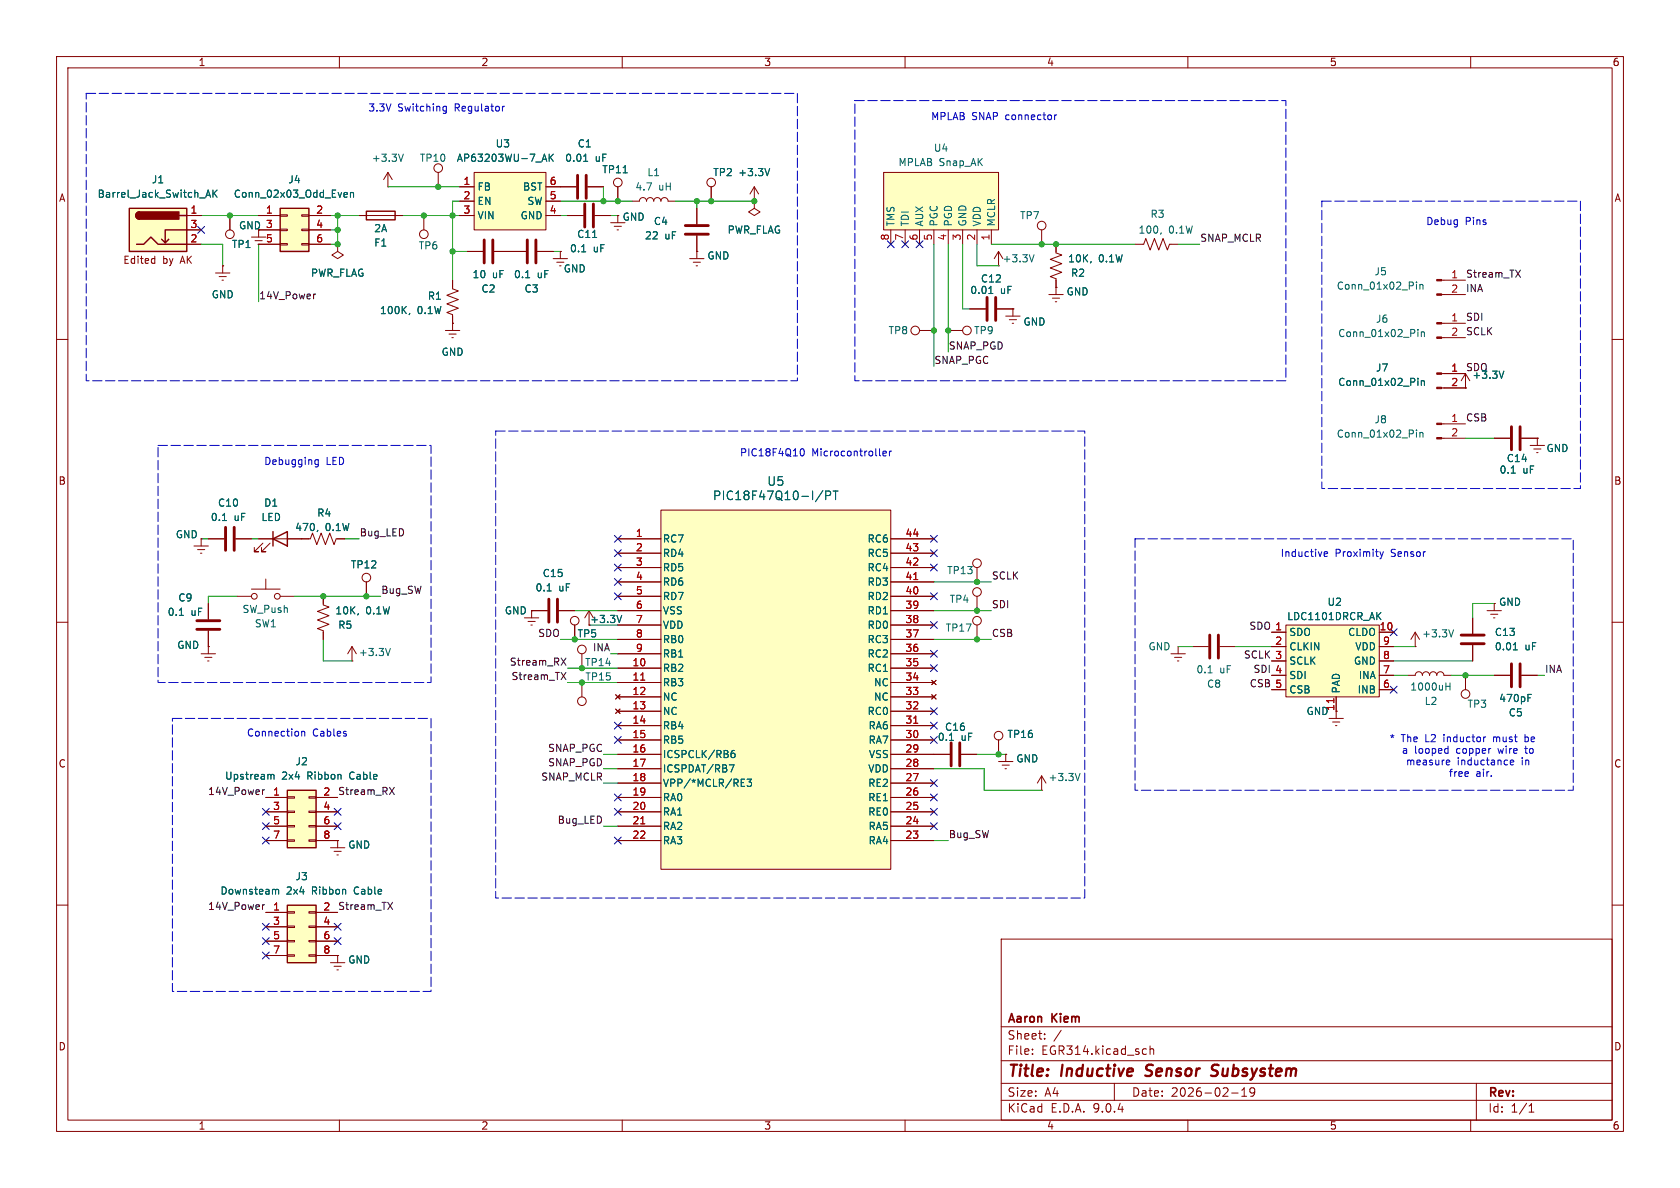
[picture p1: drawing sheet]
<svg xmlns="http://www.w3.org/2000/svg" width="297mm" height="210mm" viewBox="0 0 297 210" stroke-linecap="round" stroke-linejoin="round" font-family="sans-serif">
<g fill="none" stroke="#840000" stroke-width=".18">
<path d="M10 10h277v190h-277zM12 12h273v186h-273zM60 10v2M110 10v2M160 10v2M210 10v2M260 10v2M125.7 33v2.6M82.5 44.5h2.8M87.4 44.5h5.6M95 44.5h2.8M162.6 58.4h2.5"/>
<path d="M10 60h2M285 60h2M10 110h2M172.7 100.3v2.6M172.7 105.4v2.6M172.7 110.5v2.5M248.9 119.4h1.3a.64 .64 0 0 1 .6-.7 .64 .64 0 0 1 .7 .7 .64 .64 0 0 1 .6-.7 .64 .64 0 0 1 .6 .7 .64 .64 0 0 1 .7-.7 .64 .64 0 0 1 .6 .7 .64 .64 0 0 1 .6-.7 .64 .64 0 0 1 .7 .7h1.2M250.2 114.3h.1M250.2 111.8l-.8 1.2M250.2 111.8l.8 1.2M250.2 111.8v2.5M285 110h2"/>
<path d="M102.9 120.7v2.5M165.1 133.4h2.8M169.9 133.4h2.8M176.5 130.8v2.6M176.5 134.6h2.6M177.2 135.3h1.2M177.7 135.9h.2M177.8 133.4h.1M177.8 133.4v1.2M184.1 139.7h.1M184.1 137.2l-.7 1.2M184.1 137.2l.8 1.2"/>
<path d="M184.1 137.2v2.5M10 160h2M177 166h108v32h-108zM285 160h2M60 198v2M110 198v2M160 198v2M177 194.5h108M177 191.5h108M177 187.5h108M177 181.5h108M182.5 186.3v.1"/>
<path d="M182.5 185.5v.1M184.7 183.6v.1M184.7 182.8v.1M187.6 182.1l-1.3 2M197 191.5v3M202.5 185.4l.2 .1M202.7 186.3l-.2 .1M203.3 184.9v1.5M203.3 185.5l.2-.1 .4 .1 .1 .9M210 198v2M217.7 193.2h1.2M219.5 193.8h.9"/>
<path d="M219.5 192.7l.5-.4v1.5M221 192.4v.5l.1 .3h.4l.3-.3M221.7 192.4a.99 .99 0 0 1-.3 1.4h-.3M260 198v2M261 191.5v6.5M270.3 196.6h.9M270.3 195.5l.4-.4v1.5"/>
<circle cx="125.7" cy="32.3" r=".76"/>
<circle cx="161.8" cy="58.4" r=".76"/>
<circle cx="172.7" cy="99.6" r=".76"/>
<circle cx="172.7" cy="104.6" r=".76"/>
<circle cx="172.7" cy="109.7" r=".76"/>
<circle cx="102.9" cy="124" r=".76"/>
<circle cx="176.5" cy="130" r=".76"/>
</g>
<path d="M202.5 190.1l.2 .1M202.8 188.4l-.2 .2 .1 .4M215.1 190a.85 .85 0 0 1-1 .1M215.2 188.2l-.7 .1a.46 .46 0 0 0-.3 .5 .46 .46 0 0 0 .4 .4l.5 .2" fill="none" stroke="#840000" stroke-width=".4"/>
<path d="M92.9 49.1h.7M257 111.3l-.4 1.3M167.9 130.9h.7M190.9 136.7l-.4 1.3M255.6 121.3h.7M256.3 120.7v1.3" fill="none" stroke="#006464" stroke-width=".18"/>
<path d="M85.6 42.4v4.1M87.1 42.4v4.1M93.2 42.4v4.1M94.7 42.4v4.1M168.1 131.3v4.1M169.7 131.3v4.1" fill="none" stroke="#840000" stroke-width=".51"/>
<path d="M116.8 90.2h40.7v63.5h-40.7z" fill="#ffffc2"/>
<g fill="none" stroke="#840000" stroke-width=".18">
<path d="M121.9 45.7h2.6M122.6 46.4h1.2M123.1 47h.2M123.2 44.5h.1M123.2 44.5v1.2M109.2 95.3h7.6M109.2 97.8h7.6M116.8 90.2h40.7v63.5h-40.7zM157.5 95.3h7.6M157.5 97.8h7.6M109.2 100.3h7.6M109.2 102.9h7.6"/>
<path d="M109.2 105.4h7.6M109.2 108h7.6M109.2 110.5h7.6M109.2 113h7.6M109.2 115.6h7.6M109.2 118.1h7.6M157.5 100.3h7.6M157.5 102.9h7.6M157.5 105.4h7.6M157.5 108h7.6M157.5 110.5h7.6M157.5 113h7.6"/>
<path d="M157.5 115.6h7.6M157.5 118.1h7.6M210.8 114.3h2.8M215.6 114.3h2.8M259.1 119.4v2.5M260.3 109.2v2.8M260.3 114v2.8M262.9 108h2.5M263.5 108.6h1.3M264 109.2h.3M264.2 106.7h.1M264.2 106.7v1.3"/>
<path d="M264.2 119.4h2.8M269 119.4h2.8M108.8 122.8l.8 .8M108.8 125.3l.8 .8M109.2 120.7h7.6M109.2 123.2h7.6M109.2 125.7h7.6M109.2 128.3h7.6M109.2 130.8h7.6M109.2 133.4h7.6M109.2 135.9h7.6M109.2 138.4h7.6"/>
<path d="M109.6 122.8l-.8 .8M109.6 125.3l-.8 .8M157.5 120.7h7.6M157.5 123.2h7.6M157.5 125.7h7.6M157.5 128.3h7.6M157.5 130.8h7.6M157.5 133.4h7.6M157.5 135.9h7.6M157.5 138.4h7.6M164.7 120.3l.8 .7M164.7 122.8l.8 .8"/>
<path d="M165.5 120.3l-.8 .7M165.5 122.8l-.8 .8M109.2 141h7.6M109.2 143.5h7.6M109.2 146.1h7.6M109.2 148.6h7.6M157.5 141h7.6M157.5 143.5h7.6M157.5 146.1h7.6M157.5 148.6h7.6"/>
<circle cx="259.1" cy="122.7" r=".76"/>
</g>
<path d="M161.5 102.5h.8M113.3 120.2h.7M161.5 127.9h.8M113.3 145.6h.7" fill="none" stroke="#a90000" stroke-width=".18"/>
<g fill="none" stroke="#006464" stroke-width=".18">
<path d="M145.5 86.7l-1.3 2M146 87.6l.7-.1 .1-.2v-.4l-.2-.1h-.6v1.5M147.3 86.8h.9M147.7 86.8v1.5M213.6 118.9h.7M267.5 114.9h.8M267.8 113.8l.1-.2v1.3M128.9 135.2h.9l-.6 1.3M129.8 132.7h-.3a.86 .86 0 0 0 0 1.2l.4-.1 .1-.4-.3-.3h-.2l-.3 .3M131 138.3h.5M131 139h.6M131 137.7h.6"/>
<path d="M132.1 137.7h.8l-.5 .5 .4 .1v.6l-.2 .1-.5-.1M270.1 123.4h.4M270.1 122.8h.6"/>
</g>
<path d="M213.9 112.3v4M215.4 112.3v4M258.3 112.3h4.1M258.3 113.8h4.1M267.2 117.3v4.1M268.7 117.3v4.1" fill="none" stroke="#840000" stroke-width=".51"/>
<path d="M227.3 110.5h16.5v12.7h-16.5z" fill="#ffffc2"/>
<g fill="none" stroke="#840000" stroke-width=".18">
<path d="M100.3 38.1h2.8M105.2 38.1h2.7M107.9 39.4h2.6M109.2 38.1h.1M109.2 38.1v1.3M111.8 35.6h1.2a.64 .64 0 0 1 .7-.7 .64 .64 0 0 1 .6 .7 .64 .64 0 0 1 .6-.7 .64 .64 0 0 1 .7 .7 .64 .64 0 0 1 .6-.7 .64 .64 0 0 1 .6 .7 .64 .64 0 0 1 .7-.7 .64 .64 0 0 1 .6 .7h1.3M123.2 36.8v2.8M133.3 35.6h.1M133.3 33l-.7 1.3M133.3 33l.8 1.3M133.3 33v2.6M38.1 48.3h2.5"/>
<path d="M38.7 48.9h1.3M39.2 49.5h.3M39.4 47h.1M39.4 47v1.3M97.8 45.7h2.5M98.4 46.4h1.3M98.9 47h.3M99.1 44.5h.1M99.1 44.5v1.2M108.6 40h1.3M109.1 40.6h.2M123.2 41.7v2.8"/>
<path d="M176.5 47h.1M176.5 44.5l-.7 1.2M176.5 44.5l.8 1.2M176.5 44.5v2.5M184.1 40.6v2.6M185.4 52.1h2.6M186.1 52.7h1.2M186.6 53.3h.2M186.7 50.8h.1M186.7 43.2v1.5l1 .4-2 .7 2 .8-2 .8 2 .7-2 .8 1 .4v2.8M200.7 43.2h1.5l.4-1 .7 2 .8-2 .8 2 .7-2 .8 2 .4-1h1.5M254.9 49.5h4.2"/>
<path d="M254.9 52.1h4.2M254.9 57.2h4.2M254.9 59.7h4.2M34.3 96.5h2.5M34.9 97.2h1.3M35.4 97.8h.3M35.6 95.3h.1M35.6 95.3v1.2M36.8 95.3h2.8M41.7 95.3h2.7M53.3 95.3h1.6l.3-1.1 .8 2.1 .8-2.1 .7 2.1 .8-2.1 .8 2.1 .3-1h1.6M36.8 106.7v2.8"/>
<path d="M36.8 111.5v2.8M41.9 105.4h2.5M44.4 104.1h5.1M47 102.4v1.7M49.5 105.4h2.6M62.2 116.8h.1M62.2 114.3l-.7 1.3M62.2 114.3l.8 1.3M62.2 114.3v2.5M64.8 102.9v2.5M101.6 110.5v2.5M102.9 115.6v2.5"/>
<path d="M104.1 108l-.7 1.2M104.1 108l.8 1.2M104.1 108v2.5M207 115.6h2.5M207.6 116.2h1.3M208.2 116.8h.2M208.3 114.3h.1M208.3 114.3v1.3M224.8 111.8h2.5M224.8 114.3h2.5M224.8 116.8h2.5M224.8 119.4h2.5"/>
<path d="M227.3 110.5h16.5v12.7h-16.5zM243.8 111.8h2.6M243.8 114.3h2.6M243.8 116.8h2.6M243.8 119.4h2.6M224.8 121.9h2.5M234.9 127h2.6M235.6 127.6h1.3M236.1 128.3h.2M236.2 123.2v3.8M243.8 121.9h2.6M58.4 149.9h2.6"/>
<path d="M59.1 150.5h1.2M59.6 151.1h.2M59.7 148.6h.1M59.7 148.6v1.3M58.4 170.2h2.6M59.1 170.8h1.2M59.6 171.5h.2M59.7 168.9h.1M59.7 168.9v1.3"/>
<circle cx="184.1" cy="39.9" r=".76"/>
<circle cx="45" cy="105.4" r=".51"/>
<circle cx="49" cy="105.4" r=".51"/>
<circle cx="64.8" cy="102.1" r=".76"/>
<circle cx="101.6" cy="109.7" r=".76"/>
<circle cx="102.9" cy="114.8" r=".76"/>
</g>
<path d="M235.8 123.5v.7" fill="none" stroke="#a90000" stroke-width=".18"/>
<g fill="none" stroke="#006464" stroke-width=".18">
<path d="M136.1 29.8l-.5 1.3M102.8 44.5h.8M104.8 42h.7M182.8 45l-.4 1.3M192.9 46.2l-.1 .2M205.3 41.2l-.1 .2M250.4 49.9v.1M250.4 50.3v.8M250.7 58.2v.2M250.7 58.7v.8M251 50.3v.8M251 50.4l.2-.1h.3l.1 .8"/>
<path d="M251.3 58.7v.8M251.3 58.8l.2-.1h.3v.8M39.3 92h.8M56.2 93.7l-.1 .3M31.7 108.8h.7M69 114.6l-.4 1.3M109.9 108.8l-.4 1.3M243.6 108.8l.5 .7M244.1 108.3l-.7 .7"/>
</g>
<path d="M103.4 36.1v4M104.9 36.1v4M121.2 39.9h4M121.2 41.4h4M39.9 93.2v4.1M41.4 93.2v4.1M34.8 109.7h4.1M34.8 111.3h4.1" fill="none" stroke="#840000" stroke-width=".51"/>
<g fill="#840000" stroke="#840000" stroke-width=".18">
<path d="M254 49.4h.9v.3h-.9z"/>
<path d="M254 51.9h.9v.3h-.9z"/>
<path d="M254 57h.9v.3h-.9z"/>
<path d="M254 59.6h.9v.2h-.9z"/>
</g>
<path d="M156.2 30.5h20.3v10.1h-20.3z" fill="#ffffc2"/>
<g fill="none" stroke="#840000" stroke-width=".18">
<path d="M156.2 30.5h20.3v10.1h-20.3zM157.5 40.6v2.6M160 40.6v2.6M162.6 40.6v2.6M165.1 40.6v2.6M167.6 40.6v2.6M167.6 58.4h2.6M170.2 40.6v2.6M171.4 54.6h2.8M172.7 40.6v2.6M175.3 40.6v2.6M176.3 54.6h2.8"/>
<path d="M177.8 55.9h2.5M178.4 56.5h1.3M178.9 57.2h.3M179.1 54.6h.1M179.1 54.6v1.3M254.9 66h4.2M254.9 68.6h4.2M254.9 74.9h4.2M254.9 77.5h4.2M270.5 78.7h2.5M271.1 79.4h1.3M271.8 77.5h.1"/>
<path d="M271.8 77.5v1.2M45.7 95.3h7.6M46.5 96l-1.5 1.5h.7h-.7v-.7M47.8 96l-1.6 1.5h.8h-.8v-.7M271.7 80h.2M35.6 115.6h2.5M36.2 116.2h1.3M36.7 116.8h.3M36.8 114.3h.1M36.8 114.3v1.3M57.1 105.4v1.5l1.1 .4-2.1 .8 2.1 .7-2.1 .8 2.1 .8-2.1 .7 1 .4v1.5"/>
<circle cx="170.9" cy="58.4" r=".76"/>
</g>
<path d="M174.5 52.6v4M176 52.6v4" fill="none" stroke="#840000" stroke-width=".51"/>
<path d="M174.8 51.9h.7M175 50.8l.2-.2v1.3M250.4 76v.1M250.4 76.4v.9M250.7 66.9v.1M250.7 67.3v.8M251 76.4v.9M251 76.6l.2-.2 .3 .1 .1 .8M251.3 67.3v.8M251.3 67.4l.2-.1 .3 .1v.7M63.3 108.5v.2" fill="none" stroke="#006464" stroke-width=".18"/>
<path d="M48.3 95.3l2.5-1.3v2.5zM48.3 94v2.5" fill="none" stroke="#840000" stroke-width=".25"/>
<g fill="#840000" stroke="#840000" stroke-width=".18">
<path d="M254 65.9h.9v.3h-.9z"/>
<path d="M254 68.5h.9v.2h-.9z"/>
<path d="M254 74.8h.9v.3h-.9z"/>
<path d="M254 77.3h.9v.3h-.9z"/>
</g>
<path d="M50.8 139.7h5.1v10.2h-5.1z" fill="#ffffc2"/>
<path d="M50.8 139.7h5.1v10.2h-5.1z" fill="none" stroke="#840000" stroke-width=".25"/>
<g fill="none" stroke="#840000" stroke-width=".18">
<path d="M259.1 68.6h.1M259.1 66l-.8 1.3M259.1 66l.7 1.3M259.1 66v2.6M47 141h3.8M47 143.5h3.8M47 146.1h3.8M47 148.6h3.8M50.8 140.8h1.3v.3h-1.3zM50.8 143.4h1.3v.2h-1.3zM50.8 145.9h1.3v.3h-1.3zM50.8 148.5h1.3v.2h-1.3z"/>
<path d="M54.6 140.8h1.3v.3h-1.3zM54.6 143.4h1.3v.2h-1.3zM54.6 145.9h1.3v.3h-1.3zM54.6 148.5h1.3v.2h-1.3zM55.9 141h3.8M55.9 143.5h3.8M55.9 146.1h3.8M55.9 148.6h3.8"/>
</g>
<path d="M265.9 65.6l-.5 1.3M47.8 137l.1 .1M47.9 137.1v.6M47.9 137.1l.2-.2 .3 .1v.7" fill="none" stroke="#006464" stroke-width=".18"/>
<path d="M50.8 160h5.1v10.2h-5.1z" fill="#ffffc2"/>
<path d="M50.8 160h5.1v10.2h-5.1z" fill="none" stroke="#840000" stroke-width=".25"/>
<g fill="none" stroke="#840000" stroke-width=".18">
<path d="M40.6 38.1v2.5M44.4 41.9h2.6M45.1 42.5h1.3M45.6 43.2h.2M45.7 40.6v1.3M47 161.3h3.8M47 163.8h3.8M47 166.4h3.8M47 168.9h3.8M50.8 161.2h1.3v.2h-1.3zM50.8 163.7h1.3v.3h-1.3zM50.8 166.2h1.3v.3h-1.3z"/>
<path d="M50.8 168.8h1.3v.2h-1.3zM54.6 161.2h1.3v.2h-1.3zM54.6 163.7h1.3v.3h-1.3zM54.6 166.2h1.3v.3h-1.3zM54.6 168.8h1.3v.2h-1.3zM55.9 161.3h3.8M55.9 163.8h3.8M55.9 166.4h3.8M55.9 168.9h3.8"/>
<circle cx="40.6" cy="41.4" r=".76"/>
</g>
<path d="M48.7 157.4l.2-.2 .3 .1 .1 .8" fill="none" stroke="#006464" stroke-width=".18"/>
<path d="M22.9 36.8h10.1v7.7h-10.1z" fill="#ffffc2"/>
<path d="M22.9 36.8h10.1v7.7h-10.1zM24.6 37.5a.64 .64 0 0 0-.6 .6 .64 .64 0 0 0 .6 .6M31.7 38.1h1.3M64.8 37.3h5v1.6h-5zM24.1 43.2h1.3l1.3-1.3 1.2 1.3h5.1M29.8 42.3l-.6 .6M33 40.6h-3.8v2.3l-.6-.6" fill="none" stroke="#840000" stroke-width=".25"/>
<g fill="#840000" stroke="#840000" stroke-width=".25">
<path d="M24.2 37.7l.4-.2v1.2a.63 .63 0 0 1-.5-.4 .63 .63 0 0 1 .1-.6z"/>
<path d="M24.6 37.5h7v1.2h-7z"/>
</g>
<g fill="none" stroke="#840000" stroke-width=".18">
<path d="M33 38.1h2.6M63.5 38.1h7.6M77.5 30.5v2.5M27 45.7l.4 .1M27.4 45.3v1.3M27.4 46.5l-.4 .1M33 40.6h2.6M33 43.2h2.6M264.2 77.5h2.8M269 77.5h2.8"/>
<circle cx="77.5" cy="29.7" r=".76"/>
</g>
<path d="M36.4 34.9l.4-1.3 .4 1.3M36.5 34.5h.6M37.6 33.6v1.3M37.8 34.1l.6 .8M38.4 33.6l-.8 .7M267.2 83.6h.7" fill="none" stroke="#006464" stroke-width=".18"/>
<path d="M267.2 75.4v4.1M268.7 75.4v4.1" fill="none" stroke="#840000" stroke-width=".51"/>
<path d="M49.5 36.8h5.1v7.7h-5.1z" fill="#ffffc2"/>
<path d="M49.5 36.8h5.1v7.7h-5.1z" fill="none" stroke="#840000" stroke-width=".25"/>
<g fill="none" stroke="#840000" stroke-width=".18">
<path d="M45.7 38.1h3.8M49.5 38h1.3v.2h-1.3zM53.3 38h1.3v.2h-1.3zM54.6 38.1h3.8M68.6 33h.1M68.6 30.5l-.8 1.3M68.6 30.5l.7 1.3M68.6 30.5v2.5M74.9 38.1v2.5M45.7 40.6h3.8M45.7 43.2h3.8M49.5 40.5h1.3v.3h-1.3z"/>
<path d="M49.5 43.1h1.3v.2h-1.3zM53.3 40.5h1.3v.3h-1.3zM53.3 43.1h1.3v.2h-1.3zM54.6 40.6h3.8M54.6 43.2h3.8M59.7 43.2v1.3l1 .6-1 .6-1-.6 1-.6M59.7 43.2h.1M78.7 58.4h2.6M79.4 59.1h1.2M79.9 59.7h.2M80 49.5v1.6l1 .3-2 .8 2 .8-2 .7 2 .8-2 .7 1 .4v2.8M80 57.2h.1"/>
<circle cx="74.9" cy="41.4" r=".76"/>
</g>
<path d="M61 34l.4 .1v.2l-.6 .1M61.4 34.8l-.4 .1M62 34.1l.1-.1 .3 .1 .1 .8M62 34v.9M71.3 27.2l-.4 1.3M72.4 55.4l-.1 .2" fill="none" stroke="#006464" stroke-width=".18"/>
<path d="M83.8 30.5h12.7v10.1h-12.7z" fill="#ffffc2"/>
<g fill="none" stroke="#840000" stroke-width=".18">
<path d="M33 38.1h2.6M40.6 38.1v2.5M45.7 38.1h3.8M54.6 38.1h3.8M63.5 38.1h1.3M69.8 38.1h1.3M81.3 33h2.5M81.3 35.6h2.5M81.3 38.1h2.5M83.8 30.5h12.7v10.1h-12.7zM96.5 33h5.4M96.5 35.6h2.6"/>
<path d="M96.5 38.1h2.6M100.3 38.1h2.8M103.9 33h2.8M105.2 38.1h2.7M109.2 38.1h.1M109.2 33v2.6M123.2 36.8v2.8M125.7 33v2.6M133.3 35.6v1.2l1.1 .7-1.1 .6-1-.6 1-.7M133.3 35.6h.1M33 40.6h2.6M33 43.2h2.6"/>
<path d="M39.4 47h.1M45.7 40.6h3.8M45.7 43.2h3.8M54.6 40.6h3.8M54.6 43.2h3.8M59.7 43.2h.1M80 57.2h.1M80 49.5v1.3M80 55.9v1.3M82.5 44.5h2.8M87.4 44.5h5.6M95 44.5h2.8"/>
<path d="M99.1 44.5h.1M123.2 44.5h.1M123.2 41.7v2.8M171.4 54.6h2.8M176.3 54.6h2.8M179.1 54.6h.1M186.7 50.8h.1M186.7 43.2v1.3M186.7 49.5v1.3M255.3 66h3.8M255.3 68.6h3.8M259.1 68.6h.1"/>
<path d="M264.2 77.5h2.8M269 77.5h2.8M271.8 77.5h.1M35.6 95.3h.1M36.8 95.3h2.8M41.7 95.3h2.7M45.7 95.3h2.6M50.8 95.3h3.8M59.7 95.3h1.3M109.2 95.3h7.6M109.2 97.8h7.6M157.5 95.3h7.6"/>
<path d="M157.5 97.8h7.6M36.8 114.3h.1M36.8 106.7v2.8M36.8 111.5v2.8M57.1 105.4v1.3M57.1 111.8v1.2M64.8 102.9v2.5M92.7 109.2h2.5M93.3 109.9h1.3M93.9 110.5h.2M94 108h.1M94 108v1.2"/>
<path d="M94 108h2.8M98.8 108h2.8M101.6 110.5v2.5M109.2 110.5h7.6M109.2 108h7.6M109.2 100.3h7.6M109.2 102.9h7.6M109.2 105.4h7.6M109.2 113h7.6M109.2 115.6h7.6M109.2 118.1h7.6M157.5 110.5h7.6"/>
<path d="M157.5 108h7.6M157.5 100.3h7.6M157.5 102.9h7.6M157.5 105.4h7.6M157.5 113h7.6M157.5 115.6h7.6M157.5 118.1h7.6M224.8 119.4h2.5M224.8 111.8h2.5M224.8 114.3h2.5M224.8 116.8h2.5M243.8 119.4h2.6"/>
<path d="M243.8 111.8h2.6M243.8 114.3h2.6M243.8 116.8h2.6M260.3 109.2v2.8M260.3 114v2.8M264.2 106.7h.1M264.2 119.4h2.8M269 119.4h2.8M108.8 122.8l.8 .8M108.8 125.3l.8 .8M109.2 133.4h7.6M109.2 120.7h7.6"/>
<path d="M109.2 123.2h7.6M109.2 125.7h7.6M109.2 128.3h7.6M109.2 130.8h7.6M109.2 135.9h7.6M109.2 138.4h7.6M109.6 122.8l-.8 .8M109.6 125.3l-.8 .8M157.5 133.4h10.4M157.5 120.7h7.6M157.5 123.2h7.6M157.5 125.7h7.6"/>
<path d="M157.5 128.3h7.6M157.5 130.8h7.6M157.5 135.9h7.6M157.5 138.4h7.6M164.7 120.3l.8 .7M164.7 122.8l.8 .8M165.5 120.3l-.8 .7M165.5 122.8l-.8 .8M169.9 133.4h2.8M176.5 130.8v2.6M177.8 133.4h.1M224.8 121.9h2.5"/>
<path d="M236.2 123.2v2.5M243.8 121.9h2.6M47 141h3.8M47 143.5h3.8M47 146.1h3.8M47 148.6h3.8M55.9 141h3.8M55.9 143.5h3.8M55.9 146.1h3.8M55.9 148.6h3.8M59.7 148.6h.1M109.2 141h7.6"/>
<path d="M109.2 143.5h7.6M109.2 146.1h7.6M109.2 148.6h7.6M157.5 141h7.6M157.5 143.5h7.6M157.5 146.1h7.6M157.5 148.6h7.6M47 161.3h3.8M47 163.8h3.8M47 166.4h3.8M47 168.9h3.8M55.9 161.3h3.8"/>
<path d="M55.9 163.8h3.8M55.9 166.4h3.8M55.9 168.9h3.8M59.7 168.9h.1"/>
<circle cx="109.2" cy="32.3" r=".76"/>
</g>
<g fill="none" stroke="#006464" stroke-width=".18">
<path d="M36.4 34.9l.4-1.3 .4 1.3M36.5 34.5h.6M37.6 33.6v1.3M37.8 34.1l.6 .8M38.4 33.6l-.8 .7M61 34l.4 .1v.2l-.6 .1M61.4 34.8l-.4 .1M62 34.1l.1-.1 .3 .1 .1 .8M62 34v.9M95.9 28.2h.6M96.2 27.2l.5 1.3M97.1 27.2v1.3"/>
<path d="M97.3 27.8l.5 .7M97.8 27.2l-.7 .8M103.2 28.5h.7M103.4 27.4l.1-.2v1.3M110.2 30.6h.7M136.1 29.8l-.5 1.3M72.4 55.4l-.1 .2M92.9 49.1h.7M102.8 44.5h.8M104.8 42h.7M174.8 51.9h.7M175 50.8l.2-.2v1.3"/>
<path d="M192.9 46.2l-.1 .2M250.7 66.9v.1M250.7 67.3v.8M251.3 67.3v.8M251.3 67.4l.2-.1 .3 .1v.7M265.9 65.6l-.5 1.3M39.3 92h.8M56.2 93.7l-.1 .3M145.5 86.7l-1.3 2M146 87.6l.7-.1 .1-.2v-.4l-.2-.1h-.6v1.5M147.3 86.8h.9M147.7 86.8v1.5"/>
<path d="M267.2 83.6h.7M31.7 108.8h.7M63.3 108.5v.2M96.7 104.5h.8M109.9 108.8l-.4 1.3M243.6 108.8l.5 .7M244.1 108.3l-.7 .7M267.5 114.9h.8M267.8 113.8l.1-.2v1.3M47.8 137l.1 .1M47.9 137.1v.6M47.9 137.1l.2-.2 .3 .1v.7"/>
<path d="M128.9 135.2h.9l-.6 1.3M129.8 132.7h-.3a.86 .86 0 0 0 0 1.2l.4-.1 .1-.4-.3-.3h-.2l-.3 .3M131 138.3h.5M131 139h.6M131 137.7h.6M132.1 137.7h.8l-.5 .5 .4 .1v.6l-.2 .1-.5-.1M167.9 130.9h.7M270.1 123.4h.4M270.1 122.8h.6M48.7 157.4l.2-.2 .3 .1 .1 .8"/>
</g>
<path d="M102.1 31v4.1M103.6 31v4.1M97 105.9v4.1M98.6 105.9v4.1" fill="none" stroke="#840000" stroke-width=".51"/>
<g fill="none" stroke="#0f0f0f" stroke-width=".18">
<path d="M55.8 52l-.4 .2M267.9 47.7l.9 1.3M268.8 47.7l-.9 1.3M99.2 116.3l.8 1.3M99.2 118.9l.8 1.2M100 116.3l-.8 1.3M100 118.9l-.8 1.2M46.8 139.6l-.4 .3M68.9 139.2l.8 1.3M69.7 139.2l-.8 1.3M46.8 159.9l-.4 .3M68.6 159.5l.8 1.3"/>
<path d="M69.4 159.5l-.8 1.3"/>
</g>
<g fill="none" stroke="#009600" stroke-width=".18">
<path d="M35.6 38.1h10.1M58.4 38.1h5.1M59.7 38.1v5.1h-1.3M68.6 33h12.7M71.1 38.1h10.2M81.3 35.6h-1.3v13.9M99.1 38.1h1.2M99.1 35.6h12.7M106.7 33v2.6M107.9 38.1h1.3M119.4 35.6h13.9M123.2 35.6v1.2"/>
<path d="M35.6 43.2h3.8v3.8M45.7 43.2v10.1M58.4 40.6h1.3M80 44.5h2.5M97.8 44.5h1.3M165.1 43.2v21.6M167.6 43.2v19M170.2 43.2v11.4h1.2M172.7 43.2v3.8h3.8M175.3 43.2h25.4M208.3 43.2h3.8M259.1 77.5h5.1"/>
<path d="M35.6 95.3h1.2M44.4 95.3h1.3M61 95.3h2.5M41.9 105.4h-5.1v1.3M52.1 105.4h15.2M57.1 113v3.8h5.1M99.1 113h10.1M100.3 118.1h8.9M101.6 108h7.6M104.1 110.5h5.1M107.9 115.6h1.3M165.1 108h10.2"/>
<path d="M165.1 113h10.2M165.1 102.9h10.2M208.3 114.3h2.5M218.4 114.3h6.4M246.4 116.8h13.9M246.4 119.4h2.5M246.4 114.3h3.8M256.5 119.4h7.7M264.2 106.7h-3.9v2.5M271.8 119.4h1.2M100.3 120.7h8.9M106.7 135.9h2.5"/>
<path d="M106.7 133.4h2.5M106.7 138.4h2.5M165.1 135.9h8.9v3.8h10.1M172.7 133.4h5.1M106.7 146.1h2.5M165.1 148.6h2.5"/>
</g>
<g fill="none" stroke="#000084" stroke-width=".18">
<path d="M35 40l1.2 1.2M36.2 40l-1.2 1.2M156.9 42.6l1.2 1.2M158.1 42.6l-1.2 1.2M159.4 42.6l1.2 1.2M160.6 42.6l-1.2 1.2M162 42.6l1.2 1.2M163.2 42.6l-1.2 1.2M108.6 97.2l1.2 1.2M108.6 99.7l1.2 1.2M108.6 94.6l1.2 1.3M109.8 97.2l-1.2 1.2"/>
<path d="M109.8 99.7l-1.2 1.2M109.8 94.6l-1.2 1.3M164.5 99.7l1.2 1.2M164.5 94.6l1.2 1.3M164.5 97.2l1.2 1.2M165.7 99.7l-1.2 1.2M165.7 94.6l-1.2 1.3M165.7 97.2l-1.2 1.2M108.6 102.3l1.2 1.2M108.6 104.8l1.2 1.2M109.8 102.3l-1.2 1.2M109.8 104.8l-1.2 1.2"/>
<path d="M164.5 115l1.2 1.2M164.5 117.5l1.2 1.2M164.5 109.9l1.2 1.2M164.5 104.8l1.2 1.2M165.7 115l-1.2 1.2M165.7 117.5l-1.2 1.2M165.7 109.9l-1.2 1.2M165.7 104.8l-1.2 1.2M245.8 111.2l1.2 1.2M247 111.2l-1.2 1.2M108.6 127.7l1.2 1.2M108.6 130.2l1.2 1.2"/>
<path d="M109.8 127.7l-1.2 1.2M109.8 130.2l-1.2 1.2M164.5 127.7l1.2 1.2M164.5 137.8l1.2 1.2M164.5 125.1l1.2 1.2M164.5 130.2l1.2 1.2M165.7 127.7l-1.2 1.2M165.7 137.8l-1.2 1.2M165.7 125.1l-1.2 1.2M165.7 130.2l-1.2 1.2M245.8 121.3l1.2 1.2M247 121.3l-1.2 1.2"/>
<path d="M46.4 145.4l1.2 1.3M46.4 142.9l1.2 1.2M46.4 148l1.2 1.2M47.6 145.4l-1.2 1.3M47.6 142.9l-1.2 1.2M47.6 148l-1.2 1.2M59.1 145.4l1.2 1.3M59.1 142.9l1.2 1.2M60.3 145.4l-1.2 1.3M60.3 142.9l-1.2 1.2M108.6 148l1.2 1.2M108.6 142.9l1.2 1.2"/>
<path d="M108.6 140.4l1.2 1.2M109.8 148l-1.2 1.2M109.8 142.9l-1.2 1.2M109.8 140.4l-1.2 1.2M164.5 140.4l1.2 1.2M164.5 142.9l1.2 1.2M164.5 145.4l1.2 1.3M165.7 140.4l-1.2 1.2M165.7 142.9l-1.2 1.2M165.7 145.4l-1.2 1.3M46.4 165.8l1.2 1.2M46.4 168.3l1.2 1.2"/>
<path d="M46.4 163.2l1.2 1.2M47.6 165.8l-1.2 1.2M47.6 168.3l-1.2 1.2M47.6 163.2l-1.2 1.2M59.1 165.8l1.2 1.2M59.1 163.2l1.2 1.2M60.3 165.8l-1.2 1.2M60.3 163.2l-1.2 1.2"/>
</g>
<g fill="none" stroke="#0000c2" stroke-width=".18">
<path d="M78.4 19.5l.1 .1h.4M78.9 18.8v1l-.2 .3-.3-.1M78.9 18.8h-.4l-.1 .1M88.8 18.8v.8M89.2 18.8l-.4 .2M186.4 20.3v.9M186.8 20.3l-.4 .3M141.6 79.4l.2-.1a.68 .68 0 0 1 .4 .7 .68 .68 0 0 1-.4 .6l-.2-.1M157.2 79.7v.9M157.6 79.7l-.4 .3M55.7 81.9l.2 .2h.4M56.3 81.3v1l-.3 .2h-.3"/>
<path d="M56.3 81.3h-.4l-.2 .2M156.1 80.2l.6-.2-.1-.2-.3-.1-.2 .2 .1 .6h.4M234.1 98l.6-.2-.1-.2-.3-.1-.2 .2 .1 .6h.4M244 97.5l.3 .9M244.3 98.4l-.3 .4M244.6 97.5l-.3 .9M53.3 129.3v.8M53.3 129.4l.2-.1h.3l.1 .8M256.2 134.4l.1 .3-.6 .1M262.6 130.3l-.3 .1M264.8 132.3l.3 .9M267.1 135.1h.4"/>
<path d="M267.1 134.4h.3l.2 .3-.6 .1M269.5 132.3h.5M269.6 129.9v1.2M269.6 131.1h.1M269.7 130.3h-.1M269.7 131.9v1.1l.3 .2"/>
</g>
<path d="M15.2 16.5h125.8v50.8h-125.8zM151.1 17.8h76.2v49.5h-76.2zM233.7 35.6h45.7v50.8h-45.7zM27.9 78.7h48.3v42h-48.3zM87.6 76.2h104.2v82.6h-104.2zM200.7 95.3h77.4v44.4h-77.4zM30.5 127h45.7v48.3h-45.7z" fill="none" stroke="#0000c2" stroke-width=".18" stroke-dasharray="1.7 .6"/>
<path d="M161.5 102.5h.8M113.3 120.2h.7M161.5 127.9h.8M235.8 123.5v.7M113.3 145.6h.7" fill="none" stroke="#a90000" stroke-width=".18"/>
<g fill="#009600" stroke="#009600" stroke-width=".18">
<circle cx="259.1" cy="119.4" r=".46"/>
<circle cx="167.6" cy="58.4" r=".46"/>
<circle cx="165.1" cy="58.4" r=".46"/>
<circle cx="172.7" cy="102.9" r=".46"/>
<circle cx="172.7" cy="108" r=".46"/>
<circle cx="172.7" cy="113" r=".46"/>
<circle cx="176.5" cy="133.4" r=".46"/>
<circle cx="186.7" cy="43.2" r=".46"/>
<circle cx="184.1" cy="43.2" r=".46"/>
<circle cx="80" cy="38.1" r=".46"/>
<circle cx="59.7" cy="38.1" r=".46"/>
<circle cx="74.9" cy="38.1" r=".46"/>
<circle cx="77.5" cy="33" r=".46"/>
<circle cx="40.6" cy="38.1" r=".46"/>
<circle cx="80" cy="44.5" r=".46"/>
<circle cx="59.7" cy="40.6" r=".46"/>
<circle cx="59.7" cy="43.2" r=".46"/>
<circle cx="102.9" cy="118.1" r=".46"/>
<circle cx="101.6" cy="113" r=".46"/>
<circle cx="102.9" cy="120.7" r=".46"/>
<circle cx="125.7" cy="35.6" r=".46"/>
<circle cx="123.2" cy="35.6" r=".46"/>
<circle cx="133.3" cy="35.6" r=".46"/>
<circle cx="106.7" cy="35.6" r=".46"/>
<circle cx="109.2" cy="35.6" r=".46"/>
<circle cx="64.8" cy="105.4" r=".46"/>
<circle cx="57.1" cy="105.4" r=".46"/>
</g>
<g font-size="2.8" fill="#840000">
<text x="178" y="190.9">Title:</text>
<text x="187.7" y="190.9">Inductive</text>
<text x="203.4" y="190.9">Sensor</text>
<text x="215.8" y="190.9">Subsystem</text>
</g>
<g font-size="2.1" fill="#006464">
<text x="125.9" y="88.6">PIC18F47Q10-I/PT</text>
<text x="135.6" y="86.1">U5</text>
</g>
<g font-size="2.1" fill="#840000">
<text x="178" y="184">Sheet:</text>
<text x="178" y="181.2">Aaron</text>
<text x="186" y="181.2">Kiem</text>
<text x="178" y="186.7">File:</text>
<text x="184.1" y="186.7">EGR314.kicad_sch</text>
<text x="178" y="196.9">KiCad</text>
<text x="178" y="194.1">Size:</text>
<text x="184.7" y="194.1">A4</text>
<text x="185.7" y="196.9">E.D.A.</text>
<text x="193.3" y="196.9">9.0.4</text>
<text x="200" y="194.1">Date:</text>
<text x="207" y="194.1">2026-02-19</text>
<text x="263" y="194.3">Rev:</text>
<text x="263" y="196.9">Id:</text>
<text x="267.1" y="196.9">1/1</text>
</g>
<g font-size="1.8" fill="#840000">
<text x="35" y="11.9">1</text>
<text x="85" y="11.9">2</text>
<text x="135" y="11.9">3</text>
<text x="185" y="11.9">4</text>
<text x="235" y="11.9">5</text>
<text x="285" y="11.9">6</text>
<text x="10.3" y="35.9">A</text>
<text x="285.3" y="35.9">A</text>
<text x="42.2" y="40.7">GND 3</text>
<text x="21.7" y="46.8">Edited</text>
<text x="28.7" y="46.8">by</text>
<text x="32" y="46.8">AK</text>
<text x="10.3" y="85.9">B</text>
<text x="285.3" y="85.9">B</text>
<text x="104.2" y="110.3">+3.3V</text>
<text x="236" y="125.8" transform="rotate(-90 236 125.8)">11</text>
<text x="10.3" y="135.9">C</text>
<text x="285.3" y="135.9">C</text>
<text x="10.3" y="185.9">D</text>
<text x="285.3" y="185.9">D</text>
<text x="35" y="199.9">1</text>
<text x="85" y="199.9">2</text>
<text x="135" y="199.9">3</text>
<text x="185" y="199.9">4</text>
<text x="235" y="199.9">5</text>
<text x="285" y="199.9">6</text>
</g>
<g font-size="1.8" fill="#0000c2">
<text x="65" y="19.9">3.3V</text>
<text x="70.3" y="19.9">Switching</text>
<text x="80.5" y="19.9">Regulator</text>
<text x="164.5" y="21.4">MPLAB</text>
<text x="171.8" y="21.4">SNAP</text>
<text x="177.9" y="21.4">connector</text>
<text x="252" y="40">Debug</text>
<text x="259" y="40">Pins</text>
<text x="46.6" y="82.4">Debugging</text>
<text x="57.6" y="82.4">LED</text>
<text x="130.7" y="80.9">PIC18F4Q10</text>
<text x="143.5" y="80.9">Microcontroller</text>
<text x="226.3" y="98.7">Inductive</text>
<text x="236" y="98.7">Proximity</text>
<text x="246" y="98.7">Sensor</text>
<text x="43.6" y="130.4">Connection</text>
<text x="55.2" y="130.4">Cables</text>
<text x="245.6" y="131.4">*</text>
<text x="247.7" y="131.4">The</text>
<text x="252.1" y="131.4">L2</text>
<text x="255.5" y="131.4">inductor</text>
<text x="264.4" y="131.4">must</text>
<text x="270.2" y="131.4">be</text>
<text x="248.1" y="133.4">a</text>
<text x="248.9" y="135.5">measure</text>
<text x="250.5" y="133.4">looped</text>
<text x="256.5" y="137.5">free</text>
<text x="258" y="133.4">copper</text>
<text x="258" y="135.5">inductance</text>
<text x="261.3" y="137.5">air.</text>
<text x="265.6" y="133.4">wire</text>
<text x="269.5" y="135.5">in</text>
<text x="270.5" y="133.4">to</text>
</g>
<g font-size="1.8" fill="#006464">
<text x="65.6" y="28.8">+3.3V</text>
<text x="74.1" y="28.8">TP10</text>
<text x="80.7" y="28.8">AP63203WU-7_AK</text>
<text x="87.5" y="26.3">U3</text>
<text x="99.8" y="28.8">0.01</text>
<text x="102" y="26.3">C1</text>
<text x="105.2" y="28.8">uF</text>
<text x="158.7" y="29.6">MPLAB</text>
<text x="165" y="27">U4</text>
<text x="166" y="29.6">Snap_AK</text>
<text x="17.2" y="35.2">Barrel_Jack_Switch_AK</text>
<text x="26.7" y="32.6">J1</text>
<text x="41.2" y="35.2">Conn_02x03_Odd_Even</text>
<text x="50.9" y="32.6">J4</text>
<text x="84.3" y="33.9">FB</text>
<text x="92.4" y="33.9">BST</text>
<text x="106.4" y="30.8">TP11</text>
<text x="112.2" y="33.9">4.7</text>
<text x="114.3" y="31.3">L1</text>
<text x="116.4" y="33.9">uH</text>
<text x="126" y="31.3">TP2 +3.3V</text>
<text x="66.1" y="41.2">2A</text>
<text x="84.3" y="36.4">EN</text>
<text x="84.3" y="39">VIN</text>
<text x="91.9" y="39">GND</text>
<text x="93.1" y="36.4">SW</text>
<text x="110" y="39.2">GND</text>
<text x="115.5" y="40">C4</text>
<text x="128.5" y="41.5">PWR_FLAG</text>
<text x="158.3" y="40.1" transform="rotate(-90 158.3 40.1)">TMS</text>
<text x="160.9" y="40.1" transform="rotate(-90 160.9 40.1)">TDI</text>
<text x="163.4" y="40.1" transform="rotate(-90 163.4 40.1)">AUX</text>
<text x="166" y="40.1" transform="rotate(-90 166 40.1)">PGC</text>
<text x="168.5" y="40.1" transform="rotate(-90 168.5 40.1)">PGD</text>
<text x="171" y="40.1" transform="rotate(-90 171 40.1)">GND</text>
<text x="173.6" y="40.1" transform="rotate(-90 173.6 40.1)">VDD</text>
<text x="176.1" y="40.1" transform="rotate(-90 176.1 40.1)">MCLR</text>
<text x="180.2" y="39">TP7</text>
<text x="201.2" y="41.5">100,</text>
<text x="203.3" y="38.7">R3</text>
<text x="206.6" y="41.5">0.1W</text>
<text x="40.9" y="44">TP1</text>
<text x="66.1" y="43.8">F1</text>
<text x="73.9" y="44.3">TP6</text>
<text x="100.7" y="44.8">0.1</text>
<text x="101.9" y="42.3">C11</text>
<text x="104.9" y="44.8">uF</text>
<text x="113.9" y="42.5">22</text>
<text x="117.5" y="42.5">uF</text>
<text x="125" y="46.1">GND</text>
<text x="177.1" y="46.6">+3.3V</text>
<text x="188.7" y="46.6">10K,</text>
<text x="194.2" y="46.6">0.1W</text>
<text x="37.3" y="52.9">GND</text>
<text x="54.9" y="49.1">PWR_FLAG</text>
<text x="75.5" y="53.2">R1</text>
<text x="83.4" y="49.4">10</text>
<text x="85" y="51.9">C2</text>
<text x="87" y="49.4">uF</text>
<text x="90.8" y="49.4">0.1</text>
<text x="92.6" y="51.9">C3</text>
<text x="95" y="49.4">uF</text>
<text x="99.6" y="48.4">GND</text>
<text x="171.4" y="52.2">0.01</text>
<text x="173.3" y="50.1">C12</text>
<text x="176.8" y="52.2">uF</text>
<text x="188.5" y="52.4">GND</text>
<text x="189.2" y="49.1">R2</text>
<text x="236.2" y="51.4">Conn_01x02_Pin</text>
<text x="242.9" y="48.9">J5</text>
<text x="67.1" y="55.7">100K,</text>
<text x="73.7" y="55.7">0.1W</text>
<text x="157" y="59.3">TP8</text>
<text x="172.1" y="59.3">TP9</text>
<text x="180.8" y="57.8">GND</text>
<text x="236.5" y="59.8">Conn_01x02_Pin</text>
<text x="243.2" y="57.3">J6</text>
<text x="78" y="63.1">GND</text>
<text x="243.2" y="65.9">J7</text>
<text x="259.1" y="65.7">SDO</text>
<text x="236.5" y="68.4">Conn_01x02_Pin</text>
<text x="260.2" y="67.2">+3.3V</text>
<text x="236.2" y="77.6">Conn_01x02_Pin</text>
<text x="242.9" y="75">J8</text>
<text x="265" y="83.9">0.1</text>
<text x="266.3" y="81.9">C14</text>
<text x="269.2" y="83.9">uF</text>
<text x="273.3" y="80.1">GND</text>
<text x="38.4" y="89.8">C10</text>
<text x="46.6" y="89.8">D1</text>
<text x="31" y="95.4">GND</text>
<text x="37.2" y="92.3">0.1</text>
<text x="41.4" y="92.3">uF</text>
<text x="46.1" y="92.3">LED</text>
<text x="52.1" y="94.1">470,</text>
<text x="56" y="91.5">R4</text>
<text x="57.5" y="94.1">0.1W</text>
<text x="61.9" y="100.7">TP12</text>
<text x="117.1" y="96.1">RC7</text>
<text x="117.1" y="98.7">RD4</text>
<text x="117.1" y="101.2">RD5</text>
<text x="153.3" y="96.1">RC6</text>
<text x="153.3" y="98.7">RC5</text>
<text x="153.3" y="101.2">RC4</text>
<text x="167.3" y="101.7">TP13</text>
<text x="31.4" y="106.5">C9</text>
<text x="94.6" y="104.7">0.1</text>
<text x="95.8" y="102.2">C15</text>
<text x="98.8" y="104.7">uF</text>
<text x="117.1" y="103.7">RD6</text>
<text x="117.1" y="106.3">RD7</text>
<text x="153.3" y="103.7">RD3</text>
<text x="153.3" y="106.3">RD2</text>
<text x="167.8" y="106.8">TP4</text>
<text x="234.6" y="107.3">U2</text>
<text x="264.9" y="107.3">GND</text>
<text x="29.5" y="109.1">0.1</text>
<text x="33.7" y="109.1">uF</text>
<text x="42.8" y="108.6">SW_Push</text>
<text x="45" y="111.1">SW1</text>
<text x="59.2" y="108.8">10K,</text>
<text x="59.7" y="111.4">R5</text>
<text x="64.7" y="108.8">0.1W</text>
<text x="89.1" y="108.8">GND</text>
<text x="102" y="112.9">TP5</text>
<text x="117.1" y="108.8">VSS</text>
<text x="117.1" y="111.4">VDD</text>
<text x="117.1" y="113.9">RB0</text>
<text x="153.3" y="108.8">RD1</text>
<text x="153.3" y="111.4">RD0</text>
<text x="153.3" y="113.9">RC3</text>
<text x="167.1" y="111.9">TP17</text>
<text x="227.5" y="109.8">LDC1101DRCR_AK</text>
<text x="227.8" y="112.6">SDO</text>
<text x="238.2" y="112.6">CLDO</text>
<text x="251.3" y="112.9">+3.3V</text>
<text x="264.2" y="112.6">C13</text>
<text x="31.2" y="114.9">GND</text>
<text x="63.3" y="116.2">+3.3V</text>
<text x="103.3" y="118">TP14</text>
<text x="117.1" y="116.4">RB1</text>
<text x="117.1" y="119">RB2</text>
<text x="153.3" y="116.4">RC2</text>
<text x="153.3" y="119">RC1</text>
<text x="202.9" y="115.2">GND</text>
<text x="211.4" y="119.2">0.1</text>
<text x="215.6" y="119.2">uF</text>
<text x="227.8" y="115.2">CLKIN</text>
<text x="227.8" y="117.7">SCLK</text>
<text x="239.3" y="117.7">GND</text>
<text x="239.5" y="115.2">VDD</text>
<text x="264.2" y="115.2">0.01</text>
<text x="269.6" y="115.2">uF</text>
<text x="103.4" y="120.5">TP15</text>
<text x="117.1" y="121.5">RB3</text>
<text x="117.1" y="124.1">NC</text>
<text x="154.4" y="121.5">NC</text>
<text x="154.4" y="124.1">NC</text>
<text x="213.3" y="121.8">C8</text>
<text x="227.8" y="120.2">SDI</text>
<text x="227.8" y="122.8">CSB</text>
<text x="237.1" y="122.7" transform="rotate(-90 237.1 122.7)">PAD</text>
<text x="239.9" y="122.8">INB</text>
<text x="240.1" y="120.2">INA</text>
<text x="249.2" y="122.3">1000uH</text>
<text x="251.8" y="124.8">L2</text>
<text x="259.3" y="125.3">TP3</text>
<text x="264.9" y="124.3">470pF</text>
<text x="117.1" y="126.6">NC</text>
<text x="117.1" y="129.1">RB4</text>
<text x="117.1" y="131.7">RB5</text>
<text x="153.3" y="126.6">RC0</text>
<text x="153.5" y="129.1">RA6</text>
<text x="153.5" y="131.7">RA7</text>
<text x="165.7" y="131.2">0.1</text>
<text x="167" y="129.4">C16</text>
<text x="169.9" y="131.2">uF</text>
<text x="178" y="130.7">TP16</text>
<text x="230.9" y="126.6">GND</text>
<text x="266.6" y="126.8">C5</text>
<text x="52.1" y="135.5">J2</text>
<text x="117.1" y="134.2">ICSPCLK/RB6</text>
<text x="117.1" y="136.8">ICSPDAT/RB7</text>
<text x="153.4" y="136.8">VDD</text>
<text x="153.5" y="134.2">VSS</text>
<text x="179.6" y="135">GND</text>
<text x="39.7" y="138">Upstream</text>
<text x="49.8" y="138">2x4</text>
<text x="54.4" y="138">Ribbon</text>
<text x="62.1" y="138">Cable</text>
<text x="117.1" y="139.3">VPP/*MCLR/RE3</text>
<text x="117.1" y="141.8">RA0</text>
<text x="153.4" y="139.3">RE2</text>
<text x="153.4" y="141.8">RE1</text>
<text x="185.3" y="138.3">+3.3V</text>
<text x="117.1" y="144.4">RA1</text>
<text x="117.1" y="146.9">RA2</text>
<text x="117.1" y="149.5">RA3</text>
<text x="153.4" y="144.4">RE0</text>
<text x="153.5" y="146.9">RA5</text>
<text x="153.5" y="149.5">RA4</text>
<text x="52.1" y="155.8">J3</text>
<text x="61.5" y="150.2">GND</text>
<text x="38.9" y="158.3">Downsteam</text>
<text x="50.6" y="158.3">2x4</text>
<text x="55.2" y="158.3">Ribbon</text>
<text x="62.9" y="158.3">Cable</text>
<text x="61.5" y="170.5">GND</text>
</g>
<g font-size="1.8" fill="#a90000">
<text x="81.8" y="32.8">1</text>
<text x="81.8" y="35.3">2</text>
<text x="97.1" y="32.8">6</text>
<text x="97.1" y="35.3">5</text>
<text x="33.6" y="37.8">1</text>
<text x="33.6" y="40.4">3</text>
<text x="46.9" y="37.8">1</text>
<text x="55.8" y="37.8">2</text>
<text x="55.8" y="40.4">4</text>
<text x="81.8" y="37.8">3</text>
<text x="97.1" y="37.8">4</text>
<text x="33.6" y="42.9">2</text>
<text x="46.9" y="42.9">5</text>
<text x="55.8" y="42.9">6</text>
<text x="157.2" y="42.6" transform="rotate(-90 157.2 42.6)">8</text>
<text x="159.8" y="42.6" transform="rotate(-90 159.8 42.6)">7</text>
<text x="162.3" y="42.6" transform="rotate(-90 162.3 42.6)">6</text>
<text x="164.8" y="42.6" transform="rotate(-90 164.8 42.6)">5</text>
<text x="167.4" y="42.6" transform="rotate(-90 167.4 42.6)">4</text>
<text x="169.9" y="42.6" transform="rotate(-90 169.9 42.6)">3</text>
<text x="172.5" y="42.6" transform="rotate(-90 172.5 42.6)">2</text>
<text x="175" y="42.6" transform="rotate(-90 175 42.6)">1</text>
<text x="256.5" y="49.3">1</text>
<text x="256.5" y="51.8">2</text>
<text x="256.5" y="56.9">1</text>
<text x="256.5" y="59.4">2</text>
<text x="256.5" y="65.8">1</text>
<text x="256.5" y="68.3">2</text>
<text x="256.5" y="74.7">1</text>
<text x="256.5" y="77.2">2</text>
<text x="112.3" y="95">1</text>
<text x="160" y="95">44</text>
<text x="112.3" y="97.5">2</text>
<text x="112.3" y="100.1">3</text>
<text x="160" y="97.5">43</text>
<text x="160" y="100.1">42</text>
<text x="112.3" y="102.6">4</text>
<text x="112.3" y="105.2">5</text>
<text x="112.3" y="107.7">6</text>
<text x="160" y="102.6">41</text>
<text x="160" y="105.2">40</text>
<text x="160" y="107.7">39</text>
<text x="112.3" y="110.2">7</text>
<text x="112.3" y="112.8">8</text>
<text x="160" y="110.2">38</text>
<text x="160" y="112.8">37</text>
<text x="225.4" y="111.5">1</text>
<text x="243.8" y="111.5">10</text>
<text x="111.7" y="117.9">10</text>
<text x="112.3" y="115.3">9</text>
<text x="160" y="115.3">36</text>
<text x="160" y="117.9">35</text>
<text x="225.4" y="114">2</text>
<text x="225.4" y="116.6">3</text>
<text x="225.4" y="119.1">4</text>
<text x="244.4" y="114">9</text>
<text x="244.4" y="116.6">8</text>
<text x="244.4" y="119.1">7</text>
<text x="111.7" y="120.4">11</text>
<text x="111.7" y="122.9">12</text>
<text x="111.7" y="125.5">13</text>
<text x="160" y="120.4">34</text>
<text x="160" y="122.9">33</text>
<text x="160" y="125.5">32</text>
<text x="225.4" y="121.7">5</text>
<text x="244.4" y="121.7">6</text>
<text x="111.7" y="128">14</text>
<text x="111.7" y="130.6">15</text>
<text x="160" y="128">31</text>
<text x="160" y="130.6">30</text>
<text x="111.7" y="133.1">16</text>
<text x="111.7" y="135.6">17</text>
<text x="160" y="133.1">29</text>
<text x="160" y="135.6">28</text>
<text x="48.2" y="140.7">1</text>
<text x="48.2" y="143.3">3</text>
<text x="57.1" y="140.7">2</text>
<text x="57.1" y="143.3">4</text>
<text x="111.7" y="138.2">18</text>
<text x="111.7" y="140.7">19</text>
<text x="111.7" y="143.3">20</text>
<text x="160" y="138.2">27</text>
<text x="160" y="140.7">26</text>
<text x="160" y="143.3">25</text>
<text x="48.2" y="145.8">5</text>
<text x="48.2" y="148.3">7</text>
<text x="57.1" y="145.8">6</text>
<text x="57.1" y="148.3">8</text>
<text x="111.7" y="145.8">21</text>
<text x="111.7" y="148.3">22</text>
<text x="160" y="145.8">24</text>
<text x="160" y="148.3">23</text>
<text x="48.2" y="161">1</text>
<text x="57.1" y="161">2</text>
<text x="48.2" y="163.6">3</text>
<text x="48.2" y="166.1">5</text>
<text x="57.1" y="163.6">4</text>
<text x="57.1" y="166.1">6</text>
<text x="48.2" y="168.7">7</text>
<text x="57.1" y="168.7">8</text>
</g>
<g font-size="1.8" fill="#0f0f0f">
<text x="212.1" y="42.8">SNAP_MCLR</text>
<text x="45.7" y="53">14V_Power</text>
<text x="259.1" y="49.2">Stream_TX</text>
<text x="259.1" y="51.7">INA</text>
<text x="259.1" y="59.3">SCLK</text>
<text x="259.1" y="56.8">SDI</text>
<text x="165.1" y="64.4">SNAP_PGC</text>
<text x="167.6" y="61.9">SNAP_PGD</text>
<text x="259.1" y="74.6">CSB</text>
<text x="63.5" y="94.9">Bug_LED</text>
<text x="67.3" y="105.1">Bug_SW</text>
<text x="175.3" y="107.6">SDI</text>
<text x="175.3" y="102.5">SCLK</text>
<text x="95" y="112.7">SDO</text>
<text x="175.3" y="112.7">CSB</text>
<text x="220.8" y="111.4">SDO 1</text>
<text x="90" y="117.8">Stream_RX</text>
<text x="104.7" y="115.2">INA</text>
<text x="219.8" y="116.5">SCLK 3</text>
<text x="221.5" y="119">SDI 4</text>
<text x="273" y="119">INA</text>
<text x="90.3" y="120.3">Stream_TX</text>
<text x="220.8" y="121.6">CSB 5</text>
<text x="96.8" y="133">SNAP_PGC</text>
<text x="96.8" y="135.5">SNAP_PGD</text>
<text x="36.7" y="140.6">14V_Power</text>
<text x="59.7" y="140.6">Stream_RX</text>
<text x="95.6" y="138.1">SNAP_MCLR</text>
<text x="98.5" y="145.7">Bug_LED</text>
<text x="167.6" y="148.2">Bug_SW</text>
<text x="36.7" y="160.9">14V_Power</text>
<text x="59.7" y="160.9">Stream_TX</text>
</g>
</svg>
